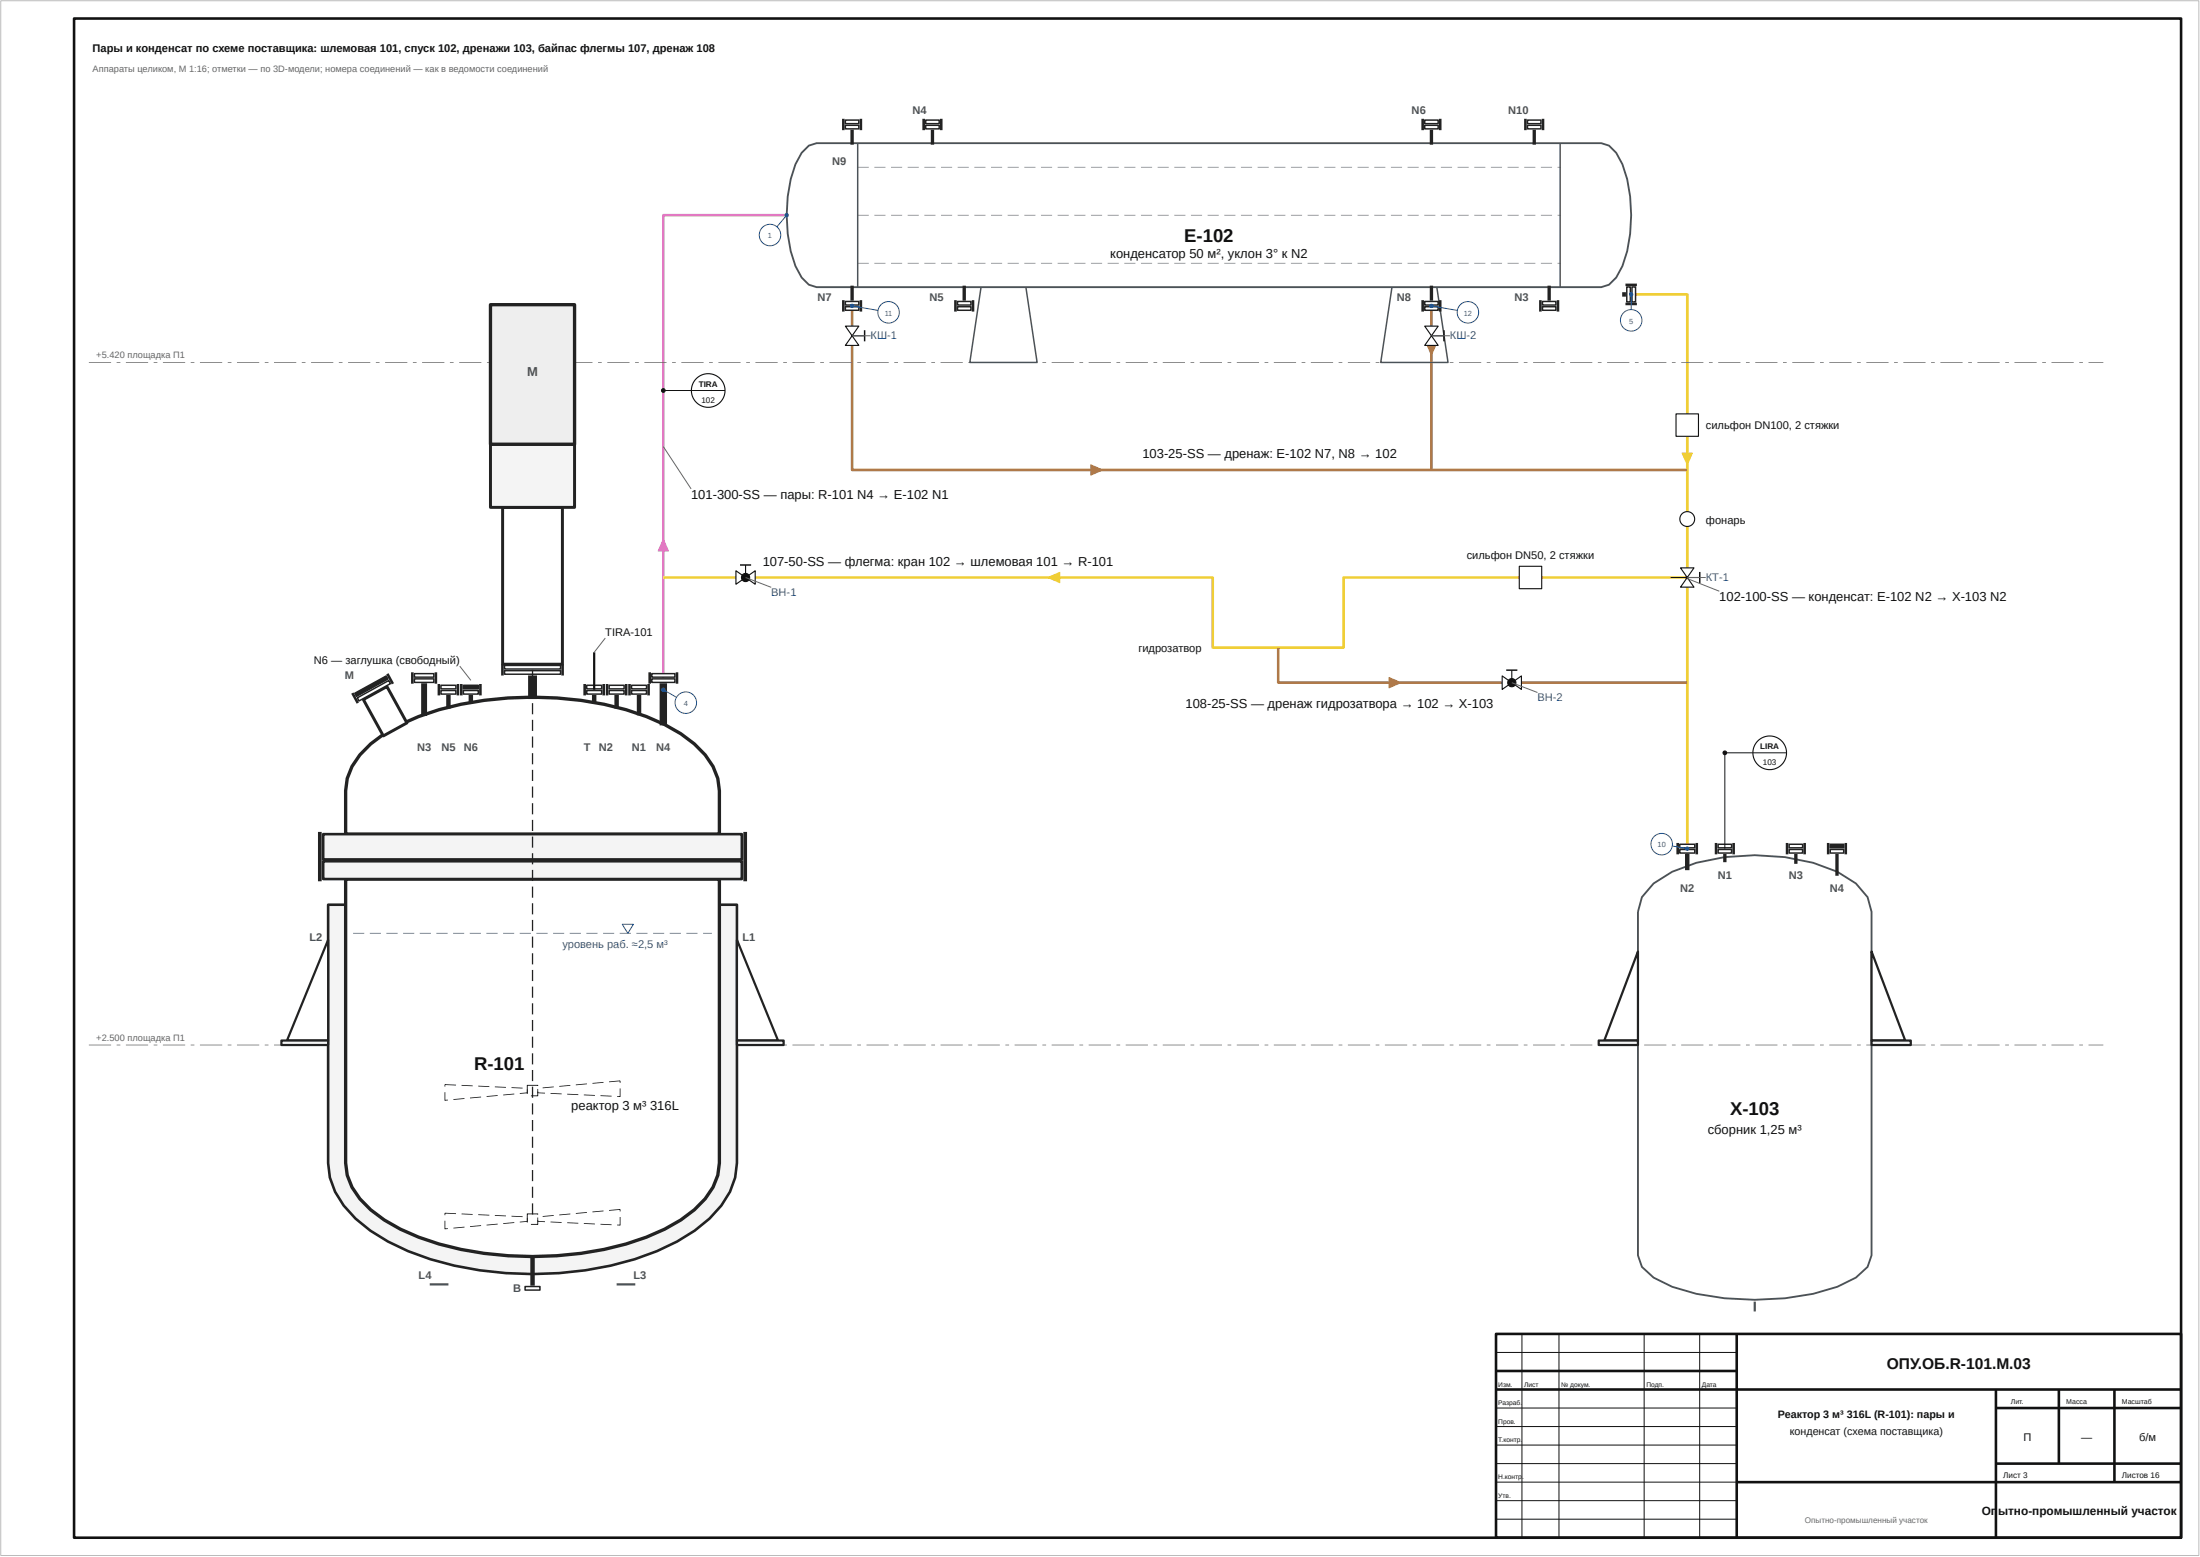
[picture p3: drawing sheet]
<svg xmlns="http://www.w3.org/2000/svg" width="594mm" height="420mm" viewBox="0 0 594 420" stroke-linecap="round" stroke-linejoin="round" font-family="sans-serif">
<path d="M20 5h569v410h-569zM404 360h185v55h-185zM469 360v55M404 370h65M404 375h185M539 375v40M539 380h50M556 375v20M571 375v25M469 400h120M539 395h50" fill="none" stroke="#111" stroke-width=".7" stroke-linecap="butt"/>
<path d="M212.4 58.1h-33.3v124.9" fill="none" stroke="#e277c2" stroke-width=".7" stroke-linecap="butt"/>
<path d="M440.5 79.5h15.1v73.8M179.1 155.9h19.6M203.9 155.9h123.6v18.9h35.3v-18.9h92.8M455.6 158.5v74.3" fill="none" stroke="#f0ce36" stroke-width=".7" stroke-linecap="butt"/>
<path d="M230.1 93.2v33.6h225.5M230.1 82.5v5.5M386.6 82.5v5.5M386.6 93.2v33.6M345.2 174.8v9.4h60.5M410.9 184.2h44.7" fill="none" stroke="#af7949" stroke-width=".7" stroke-linecap="butt"/>
<path d="M.2 .2h593.6v419.6h-593.6z" fill="none" stroke="#bbb" stroke-width=".27"/>
<path d="M411 360v55M421 360v55M444 360v55M459 360v55M404 365h65M404 380h65M404 385h65M404 390h65M404 395h65M404 400h65M404 405h65M404 410h65" fill="none" stroke="#111" stroke-width=".27"/>
<g fill="#666">
<path d="M24 281.9h6v.2h-6zM31.5 281.9h1v.2h-1zM34 281.9h6v.2h-6zM41.5 281.9h1v.2h-1zM44 281.9h6v.2h-6zM51.5 281.9h1v.2h-1zM54 281.9h6v.2h-6zM61.5 281.9h1v.2h-1zM64 281.9h6v.2h-6zM71.5 281.9h1v.2h-1zM74 281.9h6v.2h-6zM81.5 281.9h1v.2h-1zM84 281.9h6v.2h-6zM91.5 281.9h1v.2h-1zM94 281.9h6v.2h-6zM101.5 281.9h1v.2h-1zM104 281.9h6v.2h-6zM111.5 281.9h1v.2h-1zM114 281.9h6v.2h-6zM121.5 281.9h1v.2h-1zM124 281.9h6v.2h-6zM131.5 281.9h1v.2h-1zM134 281.9h6v.2h-6zM141.5 281.9h1v.2h-1zM144 281.9h6v.2h-6zM151.5 281.9h1v.2h-1zM154 281.9h6v.2h-6zM161.5 281.9h1v.2h-1zM164 281.9h6v.2h-6zM171.5 281.9h1v.2h-1zM174 281.9h6v.2h-6zM181.5 281.9h1v.2h-1zM184 281.9h6v.2h-6zM191.5 281.9h1v.2h-1zM194 281.9h6v.2h-6zM201.5 281.9h1v.2h-1zM204 281.9h6v.2h-6zM211.5 281.9h1v.2h-1zM214 281.9h6v.2h-6zM221.5 281.9h1v.2h-1zM224 281.9h6v.2h-6zM231.5 281.9h1v.2h-1zM234 281.9h6v.2h-6zM241.5 281.9h1v.2h-1zM244 281.9h6v.2h-6zM251.5 281.9h1v.2h-1zM254 281.9h6v.2h-6zM261.5 281.9h1v.2h-1zM264 281.9h6v.2h-6zM271.5 281.9h1v.2h-1zM274 281.9h6v.2h-6zM281.5 281.9h1v.2h-1zM284 281.9h6v.2h-6zM291.5 281.9h1v.2h-1zM294 281.9h6v.2h-6zM301.5 281.9h1v.2h-1zM304 281.9h6v.2h-6zM311.5 281.9h1v.2h-1zM314 281.9h6v.2h-6zM321.5 281.9h1v.2h-1zM324 281.9h6v.2h-6zM331.5 281.9h1v.2h-1zM334 281.9h6v.2h-6zM341.5 281.9h1v.2h-1zM344 281.9h6v.2h-6zM351.5 281.9h1v.2h-1zM354 281.9h6v.2h-6zM361.5 281.9h1v.2h-1zM364 281.9h6v.2h-6zM371.5 281.9h1v.2h-1zM374 281.9h6v.2h-6zM381.5 281.9h1v.2h-1zM384 281.9h6v.2h-6zM391.5 281.9h1v.2h-1zM394 281.9h6v.2h-6zM401.5 281.9h1v.2h-1zM404 281.9h6v.2h-6zM411.5 281.9h1v.2h-1zM414 281.9h6v.2h-6zM421.5 281.9h1v.2h-1zM424 281.9h6v.2h-6zM431.5 281.9h1v.2h-1zM434 281.9h6v.2h-6zM441.5 281.9h1v.2h-1zM444 281.9h6v.2h-6zM451.5 281.9h1v.2h-1zM454 281.9h6v.2h-6zM461.5 281.9h1v.2h-1zM464 281.9h6v.2h-6zM471.5 281.9h1v.2h-1zM474 281.9h6v.2h-6zM481.5 281.9h1v.2h-1zM484 281.9h6v.2h-6zM491.5 281.9h1v.2h-1zM494 281.9h6v.2h-6zM501.5 281.9h1v.2h-1zM504 281.9h6v.2h-6zM511.5 281.9h1v.2h-1zM514 281.9h6v.2h-6zM521.5 281.9h1v.2h-1zM524 281.9h6v.2h-6zM531.5 281.9h1v.2h-1zM534 281.9h6v.2h-6zM541.5 281.9h1v.2h-1zM544 281.9h6v.2h-6zM551.5 281.9h1v.2h-1zM554 281.9h6v.2h-6zM561.5 281.9h1v.2h-1zM564 281.9h4v.2h-4z"/>
<path d="M24 97.7h6v.2h-6zM31.5 97.7h1v.2h-1zM34 97.7h6v.2h-6zM41.5 97.7h1v.2h-1zM44 97.7h6v.2h-6zM51.5 97.7h1v.2h-1zM54 97.7h6v.2h-6zM61.5 97.7h1v.2h-1zM64 97.7h6v.2h-6zM71.5 97.7h1v.2h-1zM74 97.7h6v.2h-6zM81.5 97.7h1v.2h-1zM84 97.7h6v.2h-6zM91.5 97.7h1v.2h-1zM94 97.7h6v.2h-6zM101.5 97.7h1v.2h-1zM104 97.7h6v.2h-6zM111.5 97.7h1v.2h-1zM114 97.7h6v.2h-6zM121.5 97.7h1v.2h-1zM124 97.7h6v.2h-6zM131.5 97.7h1v.2h-1zM134 97.7h6v.2h-6zM141.5 97.7h1v.2h-1zM144 97.7h6v.2h-6zM151.5 97.7h1v.2h-1zM154 97.7h6v.2h-6zM161.5 97.7h1v.2h-1zM164 97.7h6v.2h-6zM171.5 97.7h1v.2h-1zM174 97.7h6v.2h-6zM181.5 97.7h1v.2h-1zM184 97.7h6v.2h-6zM191.5 97.7h1v.2h-1zM194 97.7h6v.2h-6zM201.5 97.7h1v.2h-1zM204 97.7h6v.2h-6zM211.5 97.7h1v.2h-1zM214 97.7h6v.2h-6zM221.5 97.7h1v.2h-1zM224 97.7h6v.2h-6zM231.5 97.7h1v.2h-1zM234 97.7h6v.2h-6zM241.5 97.7h1v.2h-1zM244 97.7h6v.2h-6zM251.5 97.7h1v.2h-1zM254 97.7h6v.2h-6zM261.5 97.7h1v.2h-1zM264 97.7h6v.2h-6zM271.5 97.7h1v.2h-1zM274 97.7h6v.2h-6zM281.5 97.7h1v.2h-1zM284 97.7h6v.2h-6zM291.5 97.7h1v.2h-1zM294 97.7h6v.2h-6zM301.5 97.7h1v.2h-1zM304 97.7h6v.2h-6zM311.5 97.7h1v.2h-1zM314 97.7h6v.2h-6zM321.5 97.7h1v.2h-1zM324 97.7h6v.2h-6zM331.5 97.7h1v.2h-1zM334 97.7h6v.2h-6zM341.5 97.7h1v.2h-1zM344 97.7h6v.2h-6zM351.5 97.7h1v.2h-1zM354 97.7h6v.2h-6zM361.5 97.7h1v.2h-1zM364 97.7h6v.2h-6zM371.5 97.7h1v.2h-1zM374 97.7h6v.2h-6zM381.5 97.7h1v.2h-1zM384 97.7h6v.2h-6zM391.5 97.7h1v.2h-1zM394 97.7h6v.2h-6zM401.5 97.7h1v.2h-1zM404 97.7h6v.2h-6zM411.5 97.7h1v.2h-1zM414 97.7h6v.2h-6zM421.5 97.7h1v.2h-1zM424 97.7h6v.2h-6zM431.5 97.7h1v.2h-1zM434 97.7h6v.2h-6zM441.5 97.7h1v.2h-1zM444 97.7h6v.2h-6zM451.5 97.7h1v.2h-1zM454 97.7h6v.2h-6zM461.5 97.7h1v.2h-1zM464 97.7h6v.2h-6zM471.5 97.7h1v.2h-1zM474 97.7h6v.2h-6zM481.5 97.7h1v.2h-1zM484 97.7h6v.2h-6zM491.5 97.7h1v.2h-1zM494 97.7h6v.2h-6zM501.5 97.7h1v.2h-1zM504 97.7h6v.2h-6zM511.5 97.7h1v.2h-1zM514 97.7h6v.2h-6zM521.5 97.7h1v.2h-1zM524 97.7h6v.2h-6zM531.5 97.7h1v.2h-1zM534 97.7h6v.2h-6zM541.5 97.7h1v.2h-1zM544 97.7h6v.2h-6zM551.5 97.7h1v.2h-1zM554 97.7h6v.2h-6zM561.5 97.7h1v.2h-1zM564 97.7h4v.2h-4z"/>
</g>
<path d="M88.6 244.2h110.4v69.7a20.8 20.8 0 0 1-7.4 15 52.7 52.7 0 0 1-20.2 10.9 95.5 95.5 0 0 1-61.2-2.1 41.7 41.7 0 0 1-17.4-12.4l-2.3-3.7-1.4-3.8-.5-3.9z" fill="#f4f4f4"/>
<path d="M88.6 244.2h110.4v69.7a20.8 20.8 0 0 1-7.4 15 52.7 52.7 0 0 1-20.2 10.9 95.5 95.5 0 0 1-61.2-2.1 41.7 41.7 0 0 1-17.4-12.4l-2.3-3.7-1.4-3.8-.5-3.9z" fill="none" stroke="#222" stroke-width=".7" stroke-linecap="butt"/>
<path d="M93.3 237.2h101v76.7a17 17 0 0 1-6.8 12.6 49.2 49.2 0 0 1-18.5 9.2 94.3 94.3 0 0 1-55.9-1.8 38.2 38.2 0 0 1-15.9-10.4l-2.1-3.1-1.3-3.2-.5-3.3z" fill="#fff"/>
<path d="M93.3 237.2h101v76.7a17 17 0 0 1-6.8 12.6 49.2 49.2 0 0 1-18.5 9.2 94.3 94.3 0 0 1-55.9-1.8 38.2 38.2 0 0 1-15.9-10.4l-2.1-3.1-1.3-3.2-.5-3.3z" fill="none" stroke="#222" stroke-width=".9" stroke-linecap="butt"/>
<path d="M100.1 200.8a49.2 49.2 0 0 1 18.5-9.3 94.3 94.3 0 0 1 55.9 1.9 38.1 38.1 0 0 1 15.9 10.3l2.1 3.1 1.3 3.3 .5 3.3v11.7h-101v-11.7a17 17 0 0 1 6.8-12.6z" fill="#fff"/>
<path d="M100.1 200.8a49.2 49.2 0 0 1 18.5-9.3 94.3 94.3 0 0 1 55.9 1.9 38.1 38.1 0 0 1 15.9 10.3l2.1 3.1 1.3 3.3 .5 3.3v11.7h-101v-11.7a17 17 0 0 1 6.8-12.6z" fill="none" stroke="#222" stroke-width=".9" stroke-linecap="butt"/>
<path d="M87.3 225.1h113v6.8h-113z" fill="#f4f4f4"/>
<path d="M87.3 225.1h113v6.8h-113z" fill="none" stroke="#222" stroke-width=".7" stroke-linecap="butt"/>
<path d="M87.3 232.4h113v4.8h-113z" fill="#f4f4f4"/>
<path d="M87.3 232.4h113v4.8h-113z" fill="none" stroke="#222" stroke-width=".7" stroke-linecap="butt"/>
<path d="M86.4 224.5v13.3M201.2 224.5v13.3" fill="none" stroke="#222" stroke-width="1" stroke-linecap="butt"/>
<path d="M88.6 253.6v27.2h-11.1z" fill="#fff"/>
<path d="M88.6 253.6v27.2h-11.1z" fill="none" stroke="#222" stroke-width=".6"/>
<path d="M76 280.8h12.6v1.2h-12.6z" fill="#f4f4f4"/>
<path d="M76 280.8h12.6v1.2h-12.6z" fill="none" stroke="#222" stroke-width=".6"/>
<path d="M199 253.6l11.1 27.2h-11.1z" fill="#fff"/>
<path d="M199 253.6l11.1 27.2h-11.1z" fill="none" stroke="#222" stroke-width=".6"/>
<path d="M199 280.8h12.6v1.2h-12.6z" fill="#f4f4f4"/>
<path d="M199 280.8h12.6v1.2h-12.6z" fill="none" stroke="#222" stroke-width=".6"/>
<path d="M143.8 182.3v6.4" fill="none" stroke="#222" stroke-width="2.4" stroke-linecap="butt"/>
<path d="M136.2 181h15.2v1h-15.2z" fill="#fff"/>
<path d="M136.2 181h15.2v1h-15.2z" fill="none" stroke="#222" stroke-width=".4"/>
<path d="M136.2 179.6h15.2v.9h-15.2z" fill="#fff"/>
<path d="M136.2 179.6h15.2v.9h-15.2z" fill="none" stroke="#222" stroke-width=".4"/>
<path d="M135.7 179.2v3.1M151.9 179.2v3.1" fill="none" stroke="#222" stroke-width=".7" stroke-linecap="butt"/>
<path d="M135.7 136.9h16.2v42.4h-16.2z" fill="#fff"/>
<path d="M135.7 136.9h16.2v42.4h-16.2z" fill="none" stroke="#222" stroke-width=".8" stroke-linecap="butt"/>
<path d="M132.5 119.9h22.7v17h-22.7z" fill="#f4f4f4"/>
<path d="M132.5 119.9h22.7v17h-22.7z" fill="none" stroke="#222" stroke-width=".8" stroke-linecap="butt"/>
<path d="M132.5 82.2h22.7v37.7h-22.7z" fill="#eee"/>
<path d="M132.5 82.2h22.7v37.7h-22.7z" fill="none" stroke="#222" stroke-width=".9" stroke-linecap="butt"/>
<path d="M143.6 180.8h.4v3h-.4zM143.6 185.3h.4v3h-.4zM143.6 189.8h.4v3h-.4zM143.6 194.3h.4v3h-.4zM143.6 198.8h.4v3h-.4zM143.6 203.3h.4v3h-.4zM143.6 207.8h.4v3h-.4zM143.6 212.3h.4v3h-.4zM143.6 216.8h.4v3h-.4zM143.6 221.3h.4v3h-.4zM143.6 225.8h.4v3h-.4zM143.6 230.3h.4v3h-.4zM143.6 234.8h.4v3h-.4zM143.6 239.3h.4v3h-.4zM143.6 243.8h.4v3h-.4zM143.6 248.3h.4v3h-.4zM143.6 252.8h.4v3h-.4zM143.6 257.3h.4v3h-.4zM143.6 261.8h.4v3h-.4zM143.6 266.3h.4v3h-.4zM143.6 270.8h.4v3h-.4zM143.6 275.3h.4v3h-.4zM143.6 279.8h.4v3h-.4zM143.6 284.3h.4v3h-.4zM143.6 288.8h.4v3h-.4zM143.6 293.3h.4v3h-.4zM143.6 297.8h.4v3h-.4zM143.6 302.3h.4v3h-.4zM143.6 306.8h.4v3h-.4zM143.6 311.3h.4v3h-.4zM143.6 315.8h.4v3h-.4zM143.6 320.3h.4v3h-.4zM143.6 324.8h.4v3h-.4z" fill="#222"/>
<g fill="#1a1a1a">
<path d="M143.4 330.3l1.8 .1-.1-1.1h.2v1.3h-1.9zM142.3 327.5h2.9l.1 .3h-.2l.1-.2h-2.8l.1 2.3h-.2z"/>
<path d="M120.2 327.3l3 .1-.1 .3-3-.2zM124.7 327.5l2.9 .1v.3l-3-.2zM129.1 327.7l3 .1v.3l-3-.2zM133.6 327.9l3 .1v.3l-3-.2zM138.1 328.1l3 .2v.2l-3-.2zM140.4 329.7l2-.1-.1-.9h.2v1l-2.1 .2zM135.9 330.1l3-.3v.3l-3 .2zM131.4 330.5l3-.3v.3l-3 .2zM126.9 330.9l3-.2v.2l-3 .2zM122.4 331.3l3-.2v.2l-2.9 .2zM120 329.5h.3l-.1 2.1 .7-.1 .1 .2h-.9zM120 327.4h.3v.6h-.3z"/>
<path d="M164.5 326.6l2.9-.3 .1 .2-3 .3zM160 327l3-.3v.2l-3 .3zM155.5 327.4l3-.3v.2l-3 .3zM151 327.8l3-.3v.2l-3 .3zM146.5 328.2l3-.3v.2l-2.9 .3zM145.1 328.6h.2l-.1 1h2v.2l-2-.1zM148.7 329.7l3 .1v.2l-3-.1zM153.2 329.9l3 .1v.2l-3-.1zM157.7 330.1l3 .1v.2l-3-.1zM162.2 330.3l3 .1v.2l-3-.1zM167.3 328.4h.3v2.3h-.9v-.2l.8 .1zM167.3 326.4h.3v.5h-.3z"/>
<path d="M143.4 295.6l1.8 .1-.1-1.1h.2v1.3h-1.9zM142.3 292.8h2.9l.1 .3h-.2l.1-.2h-2.8l.1 2.3h-.2z"/>
<path d="M120.2 292.6l3 .1-.1 .3-3-.2zM124.7 292.8l2.9 .1v.3l-3-.2zM129.1 293l3 .1v.3l-3-.2zM133.6 293.2l3 .1v.3l-3-.2zM138.1 293.4l3 .2v.2l-3-.2zM140.4 295l2-.1-.1-.9h.2v1l-2.1 .2zM135.9 295.4l3-.3v.3l-3 .2zM131.4 295.8l3-.3v.3l-3 .2zM126.9 296.2l3-.2v.2l-3 .2zM122.4 296.6l3-.2v.2l-2.9 .2zM120 294.8h.3l-.1 2.1 .7-.1 .1 .2h-.9zM120 292.7h.3v.6h-.3z"/>
<path d="M164.5 291.9l2.9-.3 .1 .2-3 .3zM160 292.3l3-.3v.2l-3 .3zM155.5 292.7l3-.3v.2l-3 .3zM151 293.1l3-.3v.2l-3 .3zM146.5 293.5l3-.3v.2l-2.9 .3zM145.1 293.9h.2l-.1 1h2v.2l-2-.1zM148.7 295l3 .1v.2l-3-.1zM153.2 295.2l3 .1v.2l-3-.1zM157.7 295.4l3 .1v.2l-3-.1zM162.2 295.6l3 .1v.2l-3-.1zM167.3 293.7h.3v2.3h-.9v-.2l.8 .1zM167.3 291.7h.3v.5h-.3z"/>
</g>
<path d="M95.4 251.8h3v.2h-3zM99.9 251.8h3v.2h-3zM104.4 251.8h3v.2h-3zM108.9 251.8h3v.2h-3zM113.4 251.8h3v.2h-3zM117.9 251.8h3v.2h-3zM122.4 251.8h3v.2h-3zM126.9 251.8h3v.2h-3zM131.4 251.8h3v.2h-3zM135.9 251.8h3v.2h-3zM140.4 251.8h3v.2h-3zM144.9 251.8h3v.2h-3zM149.4 251.8h3v.2h-3zM153.9 251.8h3v.2h-3zM158.4 251.8h3v.2h-3zM162.9 251.8h3v.2h-3zM167.4 251.8h3v.2h-3zM171.9 251.8h3v.2h-3zM176.4 251.8h3v.2h-3zM180.9 251.8h3v.2h-3zM185.4 251.8h3v.2h-3zM189.9 251.8h2.4v.2h-2.4z" fill="#1f5fa8"/>
<path d="M168 249.4h3.1l-1.6 2.5z" fill="none" stroke="#1f5fa8" stroke-width=".27"/>
<path d="M98.1 188.8l6.4-3.5 5.4 9.8-6.4 3.5z" fill="#fff"/>
<path d="M98.1 188.8l6.4-3.5 5.4 9.8-6.4 3.5z" fill="none" stroke="#222" stroke-width=".8" stroke-linecap="butt"/>
<path d="M96.5 188.3l8.5-4.6 .4 .8-8.4 4.7z" fill="#fff"/>
<path d="M96.5 188.3l8.5-4.6 .4 .8-8.4 4.7z" fill="none" stroke="#222" stroke-width=".4"/>
<path d="M95.8 187.1l8.5-4.7 .5 .9-8.5 4.6z" fill="#222"/>
<path d="M95.8 187.1l8.5-4.7 .5 .9-8.5 4.6z" fill="none" stroke="#222" stroke-width=".4"/>
<path d="M95.2 187l1.4 2.7M104.6 181.8l1.5 2.7" fill="none" stroke="#222" stroke-width=".7" stroke-linecap="butt"/>
<path d="M114.5 184.4v8.8" fill="none" stroke="#222" stroke-width="1.6" stroke-linecap="butt"/>
<path d="M111.9 183.2h5.3v1h-5.3z" fill="#fff"/>
<path d="M111.9 183.2h5.3v1h-5.3z" fill="none" stroke="#222" stroke-width=".4"/>
<path d="M111.9 181.8h5.3v.9h-5.3z" fill="#fff"/>
<path d="M111.9 181.8h5.3v.9h-5.3z" fill="none" stroke="#222" stroke-width=".4"/>
<path d="M111.4 181.4v3.1M117.7 181.4v3.1" fill="none" stroke="#222" stroke-width=".7" stroke-linecap="butt"/>
<path d="M121.1 187.5v3.7" fill="none" stroke="#222" stroke-width="1.2" stroke-linecap="butt"/>
<path d="M119.1 186.4h4v.9h-4z" fill="#fff"/>
<path d="M119.1 186.4h4v.9h-4z" fill="none" stroke="#222" stroke-width=".4"/>
<path d="M119.1 184.9h4v1h-4z" fill="#fff"/>
<path d="M119.1 184.9h4v1h-4z" fill="none" stroke="#222" stroke-width=".4"/>
<path d="M118.5 184.6v3.1M123.7 184.6v3.1" fill="none" stroke="#222" stroke-width=".7" stroke-linecap="butt"/>
<path d="M127.2 187.5v2.5" fill="none" stroke="#222" stroke-width="1.2" stroke-linecap="butt"/>
<path d="M125.1 186.4h4.1v.9h-4.1z" fill="#fff"/>
<path d="M125.1 186.4h4.1v.9h-4.1z" fill="none" stroke="#222" stroke-width=".4"/>
<path d="M125.1 184.9h4.1v1h-4.1z" fill="#222"/>
<path d="M125.1 184.9h4.1v1h-4.1z" fill="none" stroke="#222" stroke-width=".4"/>
<path d="M124.6 184.6v3.1M129.7 184.6v3.1" fill="none" stroke="#222" stroke-width=".7" stroke-linecap="butt"/>
<path d="M160.5 187.5v2.5" fill="none" stroke="#222" stroke-width="1.2" stroke-linecap="butt"/>
<path d="M158.4 186.4h4.1v.9h-4.1z" fill="#fff"/>
<path d="M158.4 186.4h4.1v.9h-4.1z" fill="none" stroke="#222" stroke-width=".4"/>
<path d="M158.4 184.9h4.1v1h-4.1z" fill="#fff"/>
<path d="M158.4 184.9h4.1v1h-4.1z" fill="none" stroke="#222" stroke-width=".4"/>
<path d="M157.9 184.6v3.1M163 184.6v3.1" fill="none" stroke="#222" stroke-width=".7" stroke-linecap="butt"/>
<path d="M166.5 187.5v3.7" fill="none" stroke="#222" stroke-width="1.2" stroke-linecap="butt"/>
<path d="M164.5 186.4h4v.9h-4z" fill="#fff"/>
<path d="M164.5 186.4h4v.9h-4z" fill="none" stroke="#222" stroke-width=".4"/>
<path d="M164.5 184.9h4v1h-4z" fill="#fff"/>
<path d="M164.5 184.9h4v1h-4z" fill="none" stroke="#222" stroke-width=".4"/>
<path d="M163.9 184.6v3.1M169.1 184.6v3.1" fill="none" stroke="#222" stroke-width=".7" stroke-linecap="butt"/>
<path d="M172.6 187.5v5.6" fill="none" stroke="#222" stroke-width="1.2" stroke-linecap="butt"/>
<path d="M170.5 186.4h4.1v.9h-4.1z" fill="#fff"/>
<path d="M170.5 186.4h4.1v.9h-4.1z" fill="none" stroke="#222" stroke-width=".4"/>
<path d="M170.5 184.9h4.1v1h-4.1z" fill="#fff"/>
<path d="M170.5 184.9h4.1v1h-4.1z" fill="none" stroke="#222" stroke-width=".4"/>
<path d="M170 184.6v3.1M175.1 184.6v3.1" fill="none" stroke="#222" stroke-width=".7" stroke-linecap="butt"/>
<path d="M179.1 184.4v11.4" fill="none" stroke="#222" stroke-width="2" stroke-linecap="butt"/>
<path d="M176 183.2h6.3v1h-6.3z" fill="#fff"/>
<path d="M176 183.2h6.3v1h-6.3z" fill="none" stroke="#222" stroke-width=".4"/>
<path d="M176 181.8h6.3v.9h-6.3z" fill="#fff"/>
<path d="M176 181.8h6.3v.9h-6.3z" fill="none" stroke="#222" stroke-width=".4"/>
<path d="M175.4 181.4v3.1M182.8 181.4v3.1" fill="none" stroke="#222" stroke-width=".7" stroke-linecap="butt"/>
<path d="M143.8 338.7v8.3" fill="none" stroke="#222" stroke-width="1.2" stroke-linecap="butt"/>
<path d="M141.8 347.2h4v1h-4z" fill="#fff"/>
<path d="M141.8 347.2h4v1h-4z" fill="none" stroke="#222" stroke-width=".4"/>
<path d="M218.4 39.3l2.1-.7h211.9l2.1 .7 2 1.9a30.9 30.9 0 0 1 4 16.9 30.9 30.9 0 0 1-4 16.8l-2 1.9-2.1 .7h-211.9l-2.1-.7-1.9-1.9a31.1 31.1 0 0 1-4.1-16.8 31.1 31.1 0 0 1 4.1-16.9z" fill="none" stroke="#4a5258" stroke-width=".5"/>
<path d="M231.6 38.6v38.9M421.3 38.6v38.9" fill="none" stroke="#4a5258" stroke-width=".4"/>
<g fill="#4a5258">
<path d="M231.6 45h3v.2h-3zM236.1 45h3v.2h-3zM240.6 45h3v.2h-3zM245.1 45h3v.2h-3zM249.6 45h3v.2h-3zM254.1 45h3v.2h-3zM258.6 45h3v.2h-3zM263.1 45h3v.2h-3zM267.6 45h3v.2h-3zM272.1 45h3v.2h-3zM276.6 45h3v.2h-3zM281.1 45h3v.2h-3zM285.6 45h3v.2h-3zM290.1 45h3v.2h-3zM294.6 45h3v.2h-3zM299.1 45h3v.2h-3zM303.6 45h3v.2h-3zM308.1 45h3v.2h-3zM312.6 45h3v.2h-3zM317.1 45h3v.2h-3zM321.6 45h3v.2h-3zM326.1 45h3v.2h-3zM330.6 45h3v.2h-3zM335.1 45h3v.2h-3zM339.6 45h3v.2h-3zM344.1 45h3v.2h-3zM348.6 45h3v.2h-3zM353.1 45h3v.2h-3zM357.6 45h3v.2h-3zM362.1 45h3v.2h-3zM366.6 45h3v.2h-3zM371.1 45h3v.2h-3zM375.6 45h3v.2h-3zM380.1 45h3v.2h-3zM384.6 45h3v.2h-3zM389.1 45h3v.2h-3zM393.6 45h3v.2h-3zM398.1 45h3v.2h-3zM402.6 45h3v.2h-3zM407.1 45h3v.2h-3zM411.6 45h3v.2h-3zM416.1 45h3v.2h-3zM420.6 45h.7v.2h-.7z"/>
<path d="M231.6 58h3v.1h-3zM236.1 58h3v.1h-3zM240.6 58h3v.1h-3zM245.1 58h3v.1h-3zM249.6 58h3v.1h-3zM254.1 58h3v.1h-3zM258.6 58h3v.1h-3zM263.1 58h3v.1h-3zM267.6 58h3v.1h-3zM272.1 58h3v.1h-3zM276.6 58h3v.1h-3zM281.1 58h3v.1h-3zM285.6 58h3v.1h-3zM290.1 58h3v.1h-3zM294.6 58h3v.1h-3zM299.1 58h3v.1h-3zM303.6 58h3v.1h-3zM308.1 58h3v.1h-3zM312.6 58h3v.1h-3zM317.1 58h3v.1h-3zM321.6 58h3v.1h-3zM326.1 58h3v.1h-3zM330.6 58h3v.1h-3zM335.1 58h3v.1h-3zM339.6 58h3v.1h-3zM344.1 58h3v.1h-3zM348.6 58h3v.1h-3zM353.1 58h3v.1h-3zM357.6 58h3v.1h-3zM362.1 58h3v.1h-3zM366.6 58h3v.1h-3zM371.1 58h3v.1h-3zM375.6 58h3v.1h-3zM380.1 58h3v.1h-3zM384.6 58h3v.1h-3zM389.1 58h3v.1h-3zM393.6 58h3v.1h-3zM398.1 58h3v.1h-3zM402.6 58h3v.1h-3zM407.1 58h3v.1h-3zM411.6 58h3v.1h-3zM416.1 58h3v.1h-3zM420.6 58h.7v.1h-.7z"/>
<path d="M231.6 71h3v.1h-3zM236.1 71h3v.1h-3zM240.6 71h3v.1h-3zM245.1 71h3v.1h-3zM249.6 71h3v.1h-3zM254.1 71h3v.1h-3zM258.6 71h3v.1h-3zM263.1 71h3v.1h-3zM267.6 71h3v.1h-3zM272.1 71h3v.1h-3zM276.6 71h3v.1h-3zM281.1 71h3v.1h-3zM285.6 71h3v.1h-3zM290.1 71h3v.1h-3zM294.6 71h3v.1h-3zM299.1 71h3v.1h-3zM303.6 71h3v.1h-3zM308.1 71h3v.1h-3zM312.6 71h3v.1h-3zM317.1 71h3v.1h-3zM321.6 71h3v.1h-3zM326.1 71h3v.1h-3zM330.6 71h3v.1h-3zM335.1 71h3v.1h-3zM339.6 71h3v.1h-3zM344.1 71h3v.1h-3zM348.6 71h3v.1h-3zM353.1 71h3v.1h-3zM357.6 71h3v.1h-3zM362.1 71h3v.1h-3zM366.6 71h3v.1h-3zM371.1 71h3v.1h-3zM375.6 71h3v.1h-3zM380.1 71h3v.1h-3zM384.6 71h3v.1h-3zM389.1 71h3v.1h-3zM393.6 71h3v.1h-3zM398.1 71h3v.1h-3zM402.6 71h3v.1h-3zM407.1 71h3v.1h-3zM411.6 71h3v.1h-3zM416.1 71h3v.1h-3zM420.6 71h.7v.1h-.7z"/>
</g>
<path d="M264.9 77.5l-3 20.3h18.2l-3.1-20.3M375.9 77.5l-3 20.3h18.1l-3-20.3" fill="none" stroke="#4a5258" stroke-width=".4"/>
<path d="M438.1 79.5h1" fill="none" stroke="#222" stroke-width="1.2" stroke-linecap="butt"/>
<path d="M439.3 77.4h1v4.1h-1z" fill="#fff"/>
<path d="M439.3 77.4h1v4.1h-1z" fill="none" stroke="#222" stroke-width=".4"/>
<path d="M440.7 77.4h1v4.1h-1z" fill="#fff"/>
<path d="M440.7 77.4h1v4.1h-1z" fill="none" stroke="#222" stroke-width=".4"/>
<path d="M439 76.9h3M439 82h3" fill="none" stroke="#222" stroke-width=".7" stroke-linecap="butt"/>
<path d="M446.5 238.4l5.1-3.1a57.8 57.8 0 0 1 38-2.5l6.6 2.5 5 3.1 3.1 3.7 1.1 4v92.7l-1.1 3.1-3.1 2.9-5 2.5a72.6 72.6 0 0 1-44.6 0l-5.1-2.5-3.1-2.9-1.1-3.1v-92.7l1.1-4z" fill="none" stroke="#4a5258" stroke-width=".5"/>
<path d="M442.3 256.8v24h-9.1z" fill="#fff"/>
<path d="M442.3 256.8v24h-9.1z" fill="none" stroke="#222" stroke-width=".6"/>
<path d="M431.7 280.8h10.6v1.2h-10.6z" fill="#f4f4f4"/>
<path d="M431.7 280.8h10.6v1.2h-10.6z" fill="none" stroke="#222" stroke-width=".6"/>
<path d="M505.4 256.8l9.1 24h-9.1z" fill="#fff"/>
<path d="M505.4 256.8l9.1 24h-9.1z" fill="none" stroke="#222" stroke-width=".6"/>
<path d="M505.4 280.8h10.6v1.2h-10.6z" fill="#f4f4f4"/>
<path d="M505.4 280.8h10.6v1.2h-10.6z" fill="none" stroke="#222" stroke-width=".6"/>
<path d="M230.1 35v4" fill="none" stroke="#222" stroke-width=".9" stroke-linecap="butt"/>
<path d="M228.3 33.8h3.6v1h-3.6z" fill="#fff"/>
<path d="M228.3 33.8h3.6v1h-3.6z" fill="none" stroke="#222" stroke-width=".4"/>
<path d="M228.3 32.4h3.6v1h-3.6z" fill="#fff"/>
<path d="M228.3 32.4h3.6v1h-3.6z" fill="none" stroke="#222" stroke-width=".4"/>
<path d="M227.7 32.1v3M232.5 32.1v3" fill="none" stroke="#222" stroke-width=".7" stroke-linecap="butt"/>
<path d="M251.8 35v4" fill="none" stroke="#222" stroke-width=".9" stroke-linecap="butt"/>
<path d="M250 33.8h3.6v1h-3.6z" fill="#fff"/>
<path d="M250 33.8h3.6v1h-3.6z" fill="none" stroke="#222" stroke-width=".4"/>
<path d="M250 32.4h3.6v1h-3.6z" fill="#fff"/>
<path d="M250 32.4h3.6v1h-3.6z" fill="none" stroke="#222" stroke-width=".4"/>
<path d="M249.4 32.1v3M254.2 32.1v3" fill="none" stroke="#222" stroke-width=".7" stroke-linecap="butt"/>
<path d="M386.6 35v4" fill="none" stroke="#222" stroke-width=".9" stroke-linecap="butt"/>
<path d="M384.7 33.8h3.7v1h-3.7z" fill="#fff"/>
<path d="M384.7 33.8h3.7v1h-3.7z" fill="none" stroke="#222" stroke-width=".4"/>
<path d="M384.7 32.4h3.7v1h-3.7z" fill="#fff"/>
<path d="M384.7 32.4h3.7v1h-3.7z" fill="none" stroke="#222" stroke-width=".4"/>
<path d="M384.2 32.1v3M388.9 32.1v3" fill="none" stroke="#222" stroke-width=".7" stroke-linecap="butt"/>
<path d="M414.3 35v4" fill="none" stroke="#222" stroke-width=".9" stroke-linecap="butt"/>
<path d="M412.5 33.8h3.6v1h-3.6z" fill="#fff"/>
<path d="M412.5 33.8h3.6v1h-3.6z" fill="none" stroke="#222" stroke-width=".4"/>
<path d="M412.5 32.4h3.6v1h-3.6z" fill="#fff"/>
<path d="M412.5 32.4h3.6v1h-3.6z" fill="none" stroke="#222" stroke-width=".4"/>
<path d="M411.9 32.1v3M416.7 32.1v3" fill="none" stroke="#222" stroke-width=".7" stroke-linecap="butt"/>
<path d="M230.1 77.1v4" fill="none" stroke="#222" stroke-width=".9" stroke-linecap="butt"/>
<path d="M228.3 81.4h3.6v.9h-3.6z" fill="#fff"/>
<path d="M228.3 81.4h3.6v.9h-3.6z" fill="none" stroke="#222" stroke-width=".4"/>
<path d="M228.3 82.8h3.6v.9h-3.6z" fill="#fff"/>
<path d="M228.3 82.8h3.6v.9h-3.6z" fill="none" stroke="#222" stroke-width=".4"/>
<path d="M227.7 81v3.1M232.5 81v3.1" fill="none" stroke="#222" stroke-width=".7" stroke-linecap="butt"/>
<path d="M260.4 77.1v4" fill="none" stroke="#222" stroke-width=".9" stroke-linecap="butt"/>
<path d="M258.6 81.4h3.6v.9h-3.6z" fill="#fff"/>
<path d="M258.6 81.4h3.6v.9h-3.6z" fill="none" stroke="#222" stroke-width=".4"/>
<path d="M258.6 82.8h3.6v.9h-3.6z" fill="#fff"/>
<path d="M258.6 82.8h3.6v.9h-3.6z" fill="none" stroke="#222" stroke-width=".4"/>
<path d="M258 81v3.1M262.8 81v3.1" fill="none" stroke="#222" stroke-width=".7" stroke-linecap="butt"/>
<path d="M386.6 77.1v4" fill="none" stroke="#222" stroke-width=".9" stroke-linecap="butt"/>
<path d="M384.7 81.4h3.7v.9h-3.7z" fill="#fff"/>
<path d="M384.7 81.4h3.7v.9h-3.7z" fill="none" stroke="#222" stroke-width=".4"/>
<path d="M384.7 82.8h3.7v.9h-3.7z" fill="#fff"/>
<path d="M384.7 82.8h3.7v.9h-3.7z" fill="none" stroke="#222" stroke-width=".4"/>
<path d="M384.2 81v3.1M388.9 81v3.1" fill="none" stroke="#222" stroke-width=".7" stroke-linecap="butt"/>
<path d="M418.3 77.1v4" fill="none" stroke="#222" stroke-width=".9" stroke-linecap="butt"/>
<path d="M416.5 81.4h3.7v.9h-3.7z" fill="#fff"/>
<path d="M416.5 81.4h3.7v.9h-3.7z" fill="none" stroke="#222" stroke-width=".4"/>
<path d="M416.5 82.8h3.7v.9h-3.7z" fill="#fff"/>
<path d="M416.5 82.8h3.7v.9h-3.7z" fill="none" stroke="#222" stroke-width=".4"/>
<path d="M416 81v3.1M420.7 81v3.1" fill="none" stroke="#222" stroke-width=".7" stroke-linecap="butt"/>
<path d="M179.1 105.4h7.6" fill="none" stroke="#111" stroke-width=".27"/>
<circle cx="179.1" cy="105.4" r=".5" fill="#111"/>
<circle cx="179.1" cy="105.4" r=".5" fill="none" stroke="#111" stroke-width=".27"/>
<circle cx="191.2" cy="105.4" r="4.5" fill="#fff"/>
<circle cx="191.2" cy="105.4" r="4.5" fill="none" stroke="#111" stroke-width=".3"/>
<path d="M186.7 105.4h9.1" fill="none" stroke="#111" stroke-width=".27"/>
<path d="M452.6 111.7h6.1v6h-6.1z" fill="#fff"/>
<path d="M452.6 111.7h6.1v6h-6.1z" fill="none" stroke="#111" stroke-width=".3"/>
<circle cx="455.6" cy="140.1" r="2" fill="#fff"/>
<circle cx="455.6" cy="140.1" r="2" fill="none" stroke="#111" stroke-width=".3"/>
<path d="M410.3 152.8h6v6.1h-6z" fill="#fff"/>
<path d="M410.3 152.8h6v6.1h-6z" fill="none" stroke="#111" stroke-width=".3"/>
<path d="M160.5 176v10.1" fill="none" stroke="#111" stroke-width=".6"/>
<path d="M116.1 346.6h5M166.5 346.6h5.1" fill="none" stroke="#4a5258" stroke-width=".6"/>
<path d="M455.6 230.4v4.4" fill="none" stroke="#222" stroke-width="1.2" stroke-linecap="butt"/>
<path d="M453.6 229.3h4.1v.9h-4.1z" fill="#fff"/>
<path d="M453.6 229.3h4.1v.9h-4.1z" fill="none" stroke="#222" stroke-width=".4"/>
<path d="M453.6 227.8h4.1v1h-4.1z" fill="#fff"/>
<path d="M453.6 227.8h4.1v1h-4.1z" fill="none" stroke="#222" stroke-width=".4"/>
<path d="M453.1 227.5v3.1M458.2 227.5v3.1" fill="none" stroke="#222" stroke-width=".7" stroke-linecap="butt"/>
<path d="M465.8 230.4v2.3" fill="none" stroke="#222" stroke-width=".9" stroke-linecap="butt"/>
<path d="M464 229.3h3.6v.9h-3.6z" fill="#fff"/>
<path d="M464 229.3h3.6v.9h-3.6z" fill="none" stroke="#222" stroke-width=".4"/>
<path d="M464 227.8h3.6v1h-3.6z" fill="#fff"/>
<path d="M464 227.8h3.6v1h-3.6z" fill="none" stroke="#222" stroke-width=".4"/>
<path d="M463.4 227.5v3.1M468.2 227.5v3.1" fill="none" stroke="#222" stroke-width=".7" stroke-linecap="butt"/>
<path d="M485 230.4v2.7" fill="none" stroke="#222" stroke-width=".9" stroke-linecap="butt"/>
<path d="M483.2 229.3h3.6v.9h-3.6z" fill="#fff"/>
<path d="M483.2 229.3h3.6v.9h-3.6z" fill="none" stroke="#222" stroke-width=".4"/>
<path d="M483.2 227.8h3.6v1h-3.6z" fill="#fff"/>
<path d="M483.2 227.8h3.6v1h-3.6z" fill="none" stroke="#222" stroke-width=".4"/>
<path d="M482.6 227.5v3.1M487.3 227.5v3.1" fill="none" stroke="#222" stroke-width=".7" stroke-linecap="butt"/>
<path d="M496.1 230.4v5.9" fill="none" stroke="#222" stroke-width=".9" stroke-linecap="butt"/>
<path d="M494.3 229.3h3.6v.9h-3.6z" fill="#fff"/>
<path d="M494.3 229.3h3.6v.9h-3.6z" fill="none" stroke="#222" stroke-width=".4"/>
<path d="M494.3 227.8h3.6v1h-3.6z" fill="#222"/>
<path d="M494.3 227.8h3.6v1h-3.6z" fill="none" stroke="#222" stroke-width=".4"/>
<path d="M493.7 227.5v3.1M498.4 227.5v3.1" fill="none" stroke="#222" stroke-width=".7" stroke-linecap="butt"/>
<path d="M473.4 203.2h-7.6v25.8" fill="none" stroke="#111" stroke-width=".27"/>
<circle cx="465.8" cy="203.2" r=".5" fill="#111"/>
<circle cx="465.8" cy="203.2" r=".5" fill="none" stroke="#111" stroke-width=".27"/>
<circle cx="477.9" cy="203.2" r="4.5" fill="#fff"/>
<circle cx="477.9" cy="203.2" r="4.5" fill="none" stroke="#111" stroke-width=".3"/>
<path d="M473.4 203.2h9" fill="none" stroke="#111" stroke-width=".27"/>
<path d="M473.9 351.3v2.6" fill="none" stroke="#4a5258" stroke-width=".6"/>
<path d="M179.1 145.5l1.4 3.2h-2.8z" fill="#e277c2"/>
<path d="M179.1 145.5l1.4 3.2h-2.8z" fill="none" stroke="#e277c2" stroke-width=".27"/>
<path d="M454.2 122.3h2.8l-1.4 3.2z" fill="#f0ce36"/>
<path d="M454.2 122.3h2.8l-1.4 3.2z" fill="none" stroke="#f0ce36" stroke-width=".27"/>
<path d="M294.6 125.4l3.2 1.4-3.2 1.4z" fill="#af7949"/>
<path d="M294.6 125.4l3.2 1.4-3.2 1.4z" fill="none" stroke="#af7949" stroke-width=".27"/>
<path d="M385.2 92.6h2.8l-1.4 3.2z" fill="#af7949"/>
<path d="M385.2 92.6h2.8l-1.4 3.2z" fill="none" stroke="#af7949" stroke-width=".27"/>
<path d="M283 155.9l3.2-1.4v2.8z" fill="#f0ce36"/>
<path d="M283 155.9l3.2-1.4v2.8z" fill="none" stroke="#f0ce36" stroke-width=".27"/>
<path d="M375.1 182.8l3.2 1.4-3.2 1.4z" fill="#af7949"/>
<path d="M375.1 182.8l3.2 1.4-3.2 1.4z" fill="none" stroke="#af7949" stroke-width=".27"/>
<path d="M453.8 153.3l3.7 5.2h-3.7l3.7-5.2z" fill="#fff"/>
<path d="M451.1 155.9h7.9M453.8 153.3l3.7 5.2h-3.7l3.7-5.2z" fill="none" stroke="#111" stroke-width=".3"/>
<path d="M459 154.4v3" fill="none" stroke="#111" stroke-width=".4"/>
<path d="M228.3 88l3.6 5.2h-3.6l3.6-5.2z" fill="#fff"/>
<path d="M228.3 88l3.6 5.2h-3.6l3.6-5.2zM230.1 90.6h3.4" fill="none" stroke="#111" stroke-width=".3"/>
<path d="M233.5 89.1v3" fill="none" stroke="#111" stroke-width=".4"/>
<path d="M384.7 88l3.7 5.2h-3.7l3.7-5.2z" fill="#fff"/>
<path d="M384.7 88l3.7 5.2h-3.7l3.7-5.2zM386.6 90.6h3.3" fill="none" stroke="#111" stroke-width=".3"/>
<path d="M389.9 89.1v3" fill="none" stroke="#111" stroke-width=".4"/>
<path d="M198.7 154l5.2 3.7v-3.7l-5.2 3.7z" fill="#fff"/>
<path d="M198.7 154l5.2 3.7v-3.7l-5.2 3.7zM201.3 152.5v3.4" fill="none" stroke="#111" stroke-width=".3"/>
<path d="M199.8 152.5h3" fill="none" stroke="#111" stroke-width=".4"/>
<circle cx="201.3" cy="155.9" r="1.1" fill="#111"/>
<circle cx="201.3" cy="155.9" r="1.1" fill="none" stroke="#111" stroke-width=".3"/>
<path d="M405.7 182.4l5.2 3.7v-3.7l-5.2 3.7z" fill="#fff"/>
<path d="M405.7 182.4l5.2 3.7v-3.7l-5.2 3.7zM408.3 180.9v3.3" fill="none" stroke="#111" stroke-width=".3"/>
<path d="M406.8 180.9h3" fill="none" stroke="#111" stroke-width=".4"/>
<circle cx="408.3" cy="184.2" r="1.1" fill="#111"/>
<circle cx="408.3" cy="184.2" r="1.1" fill="none" stroke="#111" stroke-width=".3"/>
<path d="M230.1 90.6h5M386.6 90.6h5M179.1 120.5l7.5 11.4M201.3 155.9l7 2.6M455.6 155.9h5M455.6 156.1l8.7 3.5M124.2 179.8l3 3.8M163.5 172.2l-3 3.8M408.3 184.2l6.9 2.7" fill="none" stroke="#666" stroke-width=".27"/>
<path d="M179.1 186.1l3.6 2.1" fill="none" stroke="#1f5fa8" stroke-width=".27"/>
<circle cx="179.1" cy="186.1" r=".45" fill="#1f5fa8"/>
<circle cx="179.1" cy="186.1" r=".45" fill="none" stroke="#1f5fa8" stroke-width=".27"/>
<circle cx="185.2" cy="189.6" r="2.9" fill="#fff"/>
<g fill="none" stroke="#1f5fa8" stroke-width=".27">
<path d="M212.4 58.1l-2.6 3.1"/>
<circle cx="185.2" cy="189.6" r="2.9"/>
</g>
<circle cx="212.4" cy="58.1" r=".45" fill="#1f5fa8"/>
<circle cx="212.4" cy="58.1" r=".45" fill="none" stroke="#1f5fa8" stroke-width=".27"/>
<circle cx="207.9" cy="63.4" r="2.9" fill="#fff"/>
<g fill="none" stroke="#1f5fa8" stroke-width=".27">
<path d="M440.5 79.5v4.1"/>
<circle cx="207.9" cy="63.4" r="2.9"/>
</g>
<circle cx="440.5" cy="79.5" r=".45" fill="#1f5fa8"/>
<circle cx="440.5" cy="79.5" r=".45" fill="none" stroke="#1f5fa8" stroke-width=".27"/>
<circle cx="440.5" cy="86.5" r="2.9" fill="#fff"/>
<g fill="none" stroke="#1f5fa8" stroke-width=".27">
<path d="M230.1 82.5l7 1.3"/>
<circle cx="440.5" cy="86.5" r="2.9"/>
</g>
<circle cx="230.1" cy="82.5" r=".45" fill="#1f5fa8"/>
<circle cx="230.1" cy="82.5" r=".45" fill="none" stroke="#1f5fa8" stroke-width=".27"/>
<circle cx="240" cy="84.3" r="2.9" fill="#fff"/>
<g fill="none" stroke="#1f5fa8" stroke-width=".27">
<path d="M386.6 82.5l6.9 1.3"/>
<circle cx="240" cy="84.3" r="2.9"/>
</g>
<circle cx="386.6" cy="82.5" r=".45" fill="#1f5fa8"/>
<circle cx="386.6" cy="82.5" r=".45" fill="none" stroke="#1f5fa8" stroke-width=".27"/>
<circle cx="396.4" cy="84.3" r="2.9" fill="#fff"/>
<g fill="none" stroke="#1f5fa8" stroke-width=".27">
<path d="M451.6 228.3l4 .7"/>
<circle cx="396.4" cy="84.3" r="2.9"/>
</g>
<circle cx="455.6" cy="229" r=".45" fill="#1f5fa8"/>
<circle cx="455.6" cy="229" r=".45" fill="none" stroke="#1f5fa8" stroke-width=".27"/>
<circle cx="448.7" cy="227.8" r="2.9" fill="#fff"/>
<circle cx="448.7" cy="227.8" r="2.9" fill="none" stroke="#1f5fa8" stroke-width=".27"/>
<g font-size="5" fill="#111">
<text x="319.8" y="65.3">E-102</text>
<text x="128" y="288.9">R-101</text>
<text x="467.2" y="300.9">X-103</text>
</g>
<text font-size="4.2" fill="#111" x="509.5" y="369.5">ОПУ.ОБ.R-101.М.03</text>
<g font-size="3.5" fill="#111">
<text x="299.8" y="69.7">конденсатор 50 м², уклон 3° к N2</text>
<text x="308.5" y="123.6">103-25-SS — дренаж: E-102 N7, N8 → 102</text>
<text x="186.6" y="134.6">101-300-SS — пары: R-101 N4 → E-102 N1</text>
<text x="206" y="152.7">107-50-SS — флегма: кран 102 → шлемовая 101 → R-101</text>
<text x="464.3" y="162.2">102-100-SS — конденсат: E-102 N2 → X-103 N2</text>
<text x="320.1" y="191">108-25-SS — дренаж гидрозатвора → 102 → X-103</text>
<text x="154.3" y="299.7">реактор 3 м³</text>
<text x="175.6" y="299.7">316L</text>
<text x="461.2" y="306">сборник 1,25 м³</text>
</g>
<text font-size="3.5" fill="#4a5258" x="142.4" y="101.5">M</text>
<g font-size="3.2" fill="#111">
<text x="535.2" y="409">Оп</text>
<text x="539.6" y="409">ытно-промышленный участок</text>
</g>
<g font-size="3" fill="#111">
<text x="25" y="14">Пары и конденсат по схеме поставщика: шлемовая 101, спуск 102, дренажи 103, байпас флегмы 107, дренаж 108</text>
<text x="460.7" y="115.7">сильфон DN100, 2 стяжки</text>
<text x="460.7" y="141.3">фонарь</text>
<text x="396.1" y="150.8">сильфон DN50, 2 стяжки</text>
<text x="163.5" y="171.7">TIRA-101</text>
<text x="84.8" y="179.3">N6 — заглушка (свободный)</text>
<text x="307.4" y="176">гидрозатвор</text>
<text x="546.4" y="389">П</text>
<text x="562" y="389">—</text>
<text x="577.7" y="389">б/м</text>
</g>
<g font-size="3" fill="#4a5258">
<text x="246.5" y="30.7">N4</text>
<text x="381.2" y="30.7">N6</text>
<text x="407.3" y="30.7">N10</text>
<text x="224.8" y="44.5">N9</text>
<text x="220.8" y="81.1">N7</text>
<text x="251" y="81.1">N5</text>
<text x="377.2" y="81.1">N8</text>
<text x="409" y="81.1">N3</text>
<text x="93.1" y="183.2">M</text>
<text x="112.6" y="202.8">N3</text>
<text x="119.2" y="202.8">N5</text>
<text x="125.2" y="202.8">N6</text>
<text x="157.6" y="202.8">T</text>
<text x="161.7" y="202.8">N2</text>
<text x="170.7" y="202.8">N1</text>
<text x="177.2" y="202.8">N4</text>
<text x="463.9" y="237.4">N1</text>
<text x="483" y="237.4">N3</text>
<text x="453.7" y="240.8">N2</text>
<text x="494.2" y="240.8">N4</text>
<text x="83.6" y="254">L2</text>
<text x="200.5" y="254">L1</text>
<text x="113" y="345.1">L4</text>
<text x="171.1" y="345.1">L3</text>
<text x="138.6" y="348.6">B</text>
</g>
<g font-size="3" fill="#1f5fa8">
<text x="235.1" y="91.5">КШ-1</text>
<text x="391.6" y="91.5">КШ-2</text>
<text x="208.3" y="160.8">ВН-1</text>
<text x="460.6" y="156.8">КТ-1</text>
<text x="415.2" y="189.1">ВН-2</text>
<text x="151.9" y="255.7">уровень раб. ≈2,5 м³</text>
</g>
<g font-size="2.9" fill="#111">
<text x="480.1" y="382.7">Реактор 3 м³</text>
<text x="498.7" y="382.7">316L (R-101): пары и</text>
<text x="483.3" y="387.3">конденсат (схема поставщика)</text>
</g>
<g font-size="2.5" fill="#666">
<text x="25" y="19.5">Аппараты целиком, М 1:16; отметки — по 3D-модели; номера соединений — как в ведомости соединений</text>
<text x="26" y="96.6">+5.420 площадка П1</text>
<text x="26" y="280.8">+2.500 площадка П1</text>
</g>
<g font-size="2.2" fill="#111">
<text x="188.7" y="104.4">TIRA</text>
<text x="189.4" y="108.7">102</text>
<text x="475.3" y="202.2">LIRA</text>
<text x="476.1" y="206.5">103</text>
<text x="541" y="398.8">Лист 3</text>
<text x="573" y="398.8">Листов 16</text>
</g>
<text font-size="2.2" fill="#666" x="487.4" y="411">Опытно-промышленный участок</text>
<g font-size="2" fill="#1f5fa8">
<text x="207.4" y="64.3">1</text>
<text x="238.9" y="85.2">11</text>
<text x="395.3" y="85.2">12</text>
<text x="439.9" y="87.4">5</text>
<text x="184.6" y="190.5">4</text>
<text x="447.6" y="228.7">10</text>
</g>
<g font-size="1.9" fill="#111">
<text x="543" y="378.8">Лит.</text>
<text x="558" y="378.8">Масса</text>
<text x="573" y="378.8">Масштаб</text>
</g>
<g font-size="1.8" fill="#111">
<text x="404.6" y="374.2">Изм.</text>
<text x="411.6" y="374.2">Лист</text>
<text x="421.6" y="374.2">№ докум.</text>
<text x="444.6" y="374.2">Подп.</text>
<text x="459.6" y="374.2">Дата</text>
<text x="404.6" y="379.2">Разраб.</text>
<text x="404.6" y="384.2">Пров.</text>
<text x="404.6" y="389.2">Т.контр.</text>
<text x="404.6" y="399.2">Н.контр</text>
<text x="411" y="399.2">.</text>
<text x="404.6" y="404.2">Утв.</text>
</g>
</svg>
